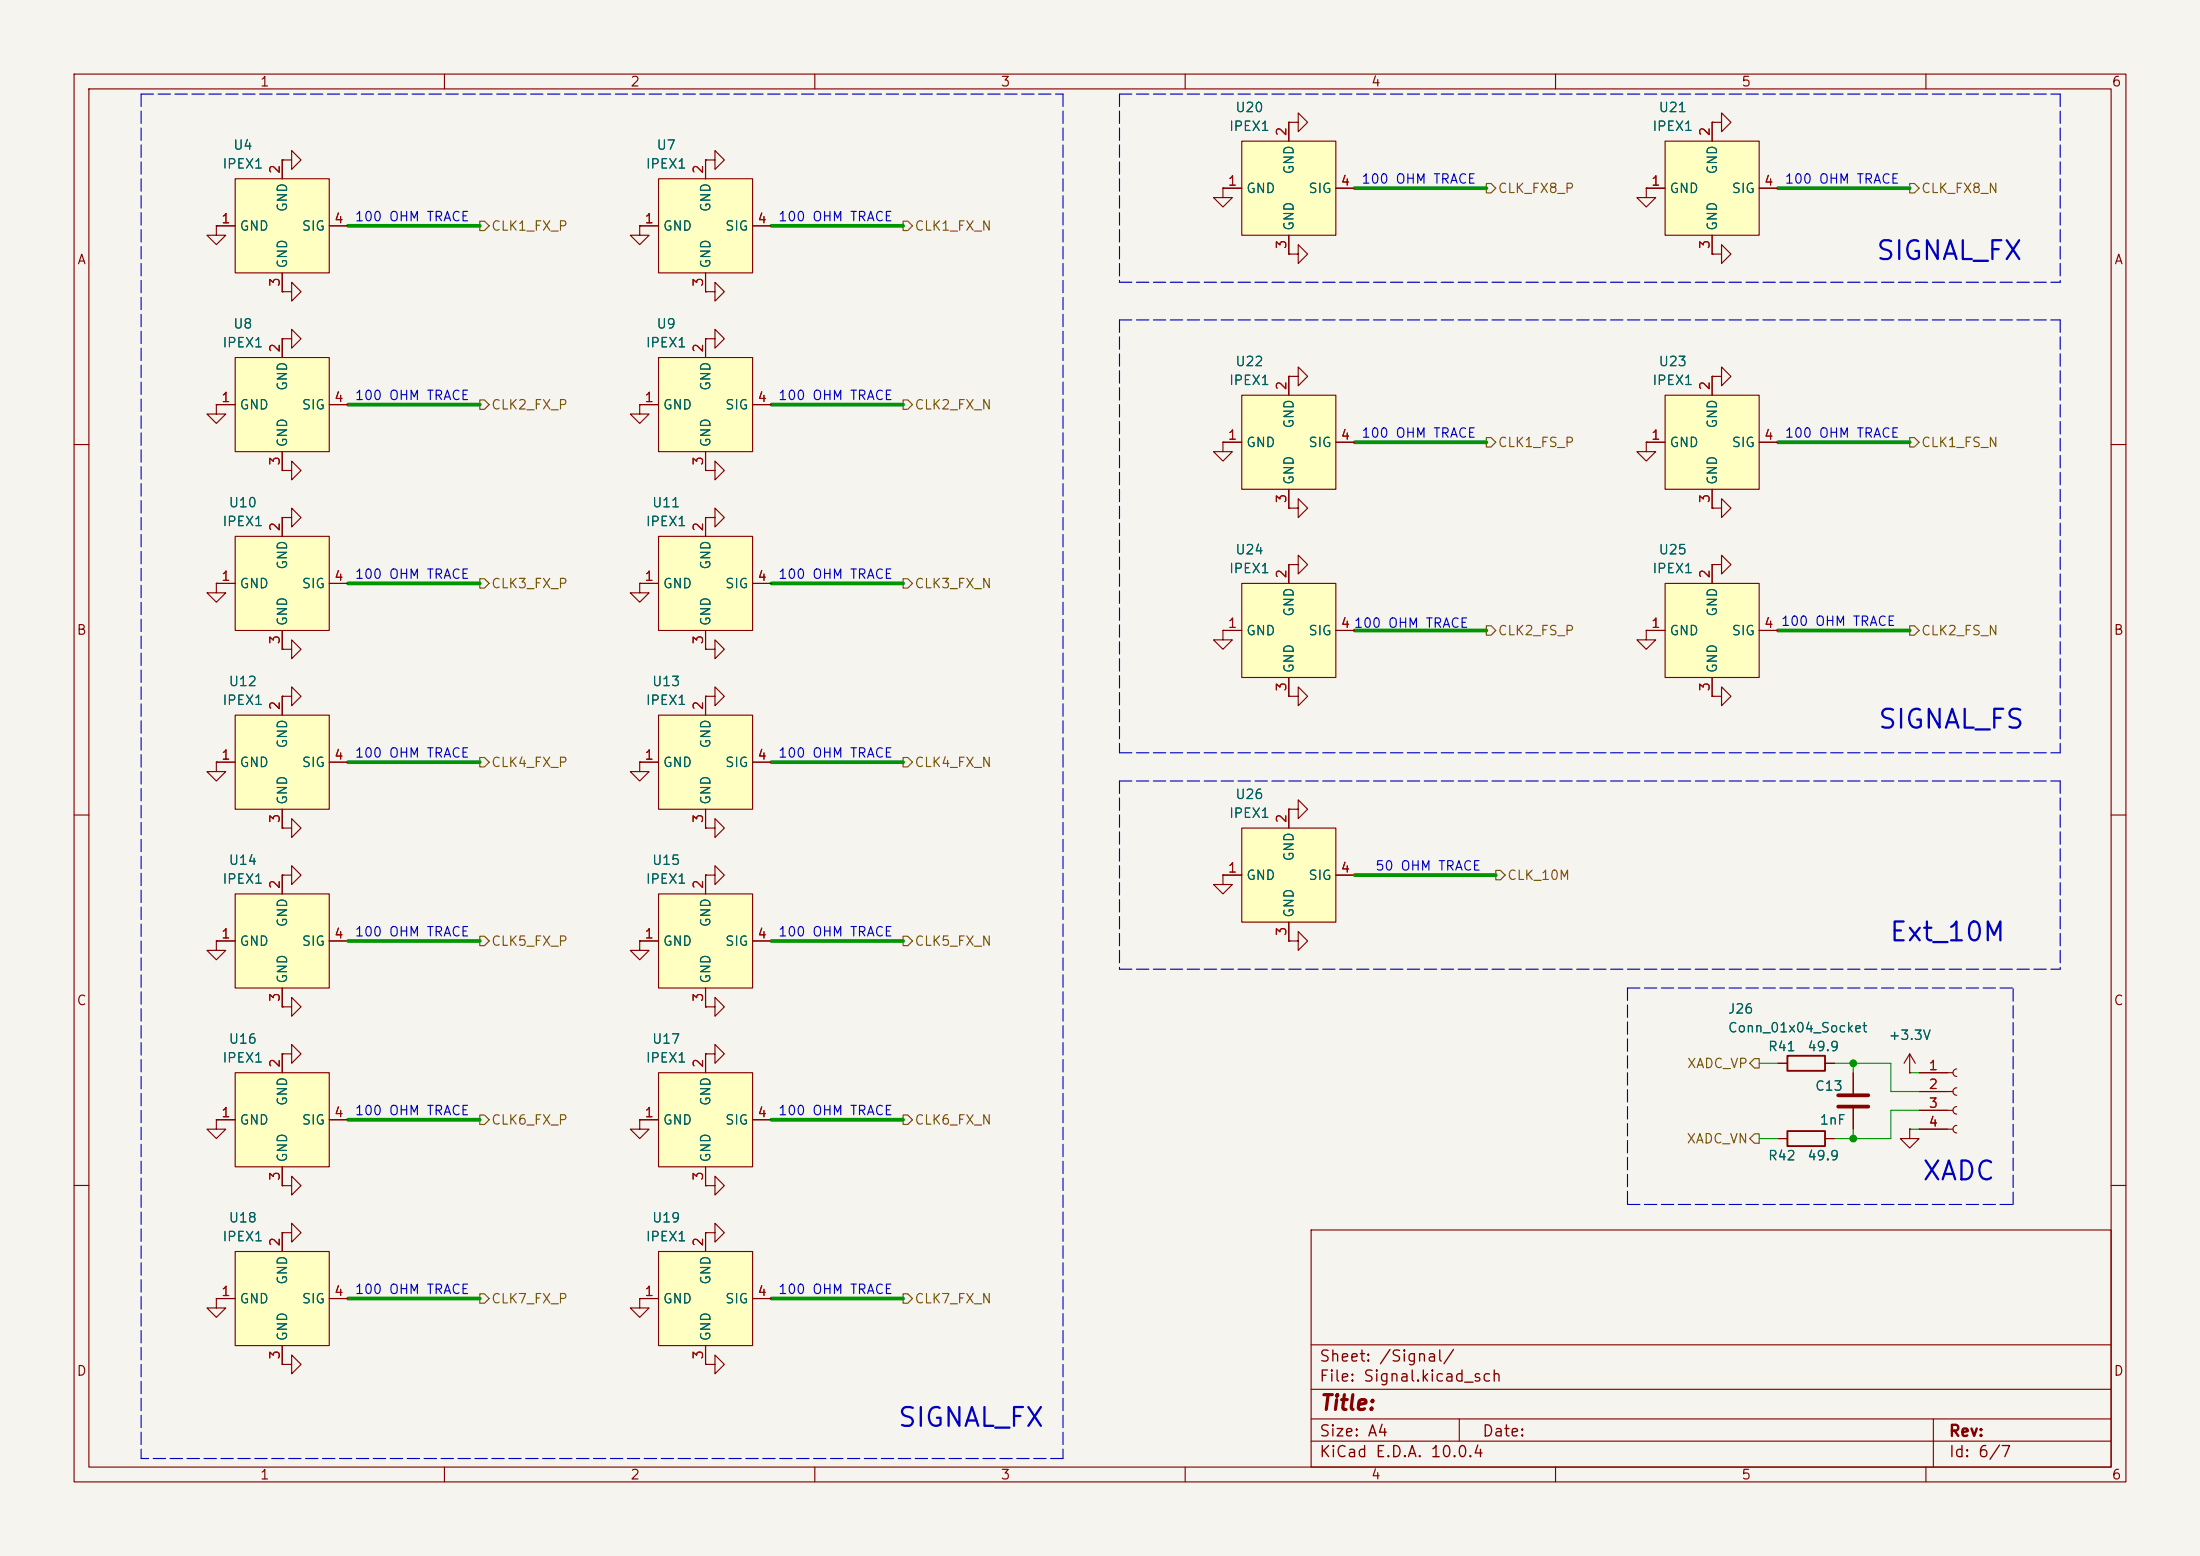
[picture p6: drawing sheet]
<svg xmlns="http://www.w3.org/2000/svg" width="297mm" height="210mm" viewBox="0 0 297 210" stroke-linecap="round" stroke-linejoin="round" font-family="sans-serif">
<path d="M0 0h297v210h-297z" fill="#f5f4ef" stroke="#f5f4ef" stroke-width=".14"/>
<g fill="none" stroke="#840000" stroke-width=".15">
<path d="M10 10h277v190h-277zM12 12h273v186h-273zM60 10v2M110 10v2M160 10v2M210 10v2M260 10v2M86.4 30.5v1.3h1.2l-1.2 1.2-1.3-1.2h1.3M86.4 30.5h.1M95.2 39.4h1.3v-1.3l1.3 1.3-1.3 1.2v-1.2M95.2 39.4h.1M165.1 25.4v1.3h1.3l-1.3 1.2-1.3-1.2h1.3"/>
<path d="M165.1 25.4h.1M174 34.3h1.3v-1.3l1.2 1.3-1.2 1.3v-1.3M174 34.3h.1M86.4 54.6v1.3h1.2l-1.2 1.3-1.3-1.3h1.3M86.4 54.6h.1M95.2 45.7h1.3v-1.2l1.3 1.2-1.3 1.3v-1.3M95.2 45.7h.1M10 60h2M95.2 63.5h1.3v-1.3l1.3 1.3-1.3 1.3v-1.3M95.2 63.5h.1M285 60h2M10 110h2"/>
<path d="M285 110h2M250.2 144.8v2.8M250.2 149.6v2.8M10 160h2M177 166h108v32h-108zM285 160h2M60 198v2M110 198v2M160 198v2M177 194.5h108M177 191.5h108M177 187.5h108"/>
<path d="M177 181.5h108M197 191.5v3M210 198v2M260 198v2M261 191.5v6.5"/>
</g>
<path d="M248.2 147.8h4M248.2 149.4h4" fill="none" stroke="#840000" stroke-width=".51"/>
<path d="M88.9 96.5h12.7v12.7h-12.7z" fill="#ffffc2"/>
<path d="M231.1 34.3h1.3v-1.3l1.3 1.3-1.3 1.3v-1.3M231.1 34.3h.1M222.2 59.7v1.3h1.3l-1.3 1.2-1.2-1.2h1.2M222.2 59.7h.1M88.9 96.5h12.7v12.7h-12.7zM95.2 94v2.5M86.4 102.9h2.5M95.2 109.2v2.6M101.6 102.9h2.5" fill="none" stroke="#840000" stroke-width=".15"/>
<path d="M224.8 53.3h12.7v12.7h-12.7z" fill="#ffffc2"/>
<path d="M222.2 59.7h2.6M224.8 53.3h12.7v12.7h-12.7zM231.1 50.8h1.3v-1.3l1.3 1.3-1.3 1.3v-1.3M231.1 50.8h.1M231.1 50.8v2.5M237.5 59.7h2.5M231.1 68.6h1.3v-1.3l1.3 1.3-1.3 1.3v-1.3M231.1 68.6h.1M231.1 66v2.6M95.2 87.6h1.3v-1.2l1.3 1.2-1.3 1.3v-1.3M95.2 87.6h.1" fill="none" stroke="#840000" stroke-width=".15"/>
<path d="M167.6 78.7h12.7v12.7h-12.7z" fill="#ffffc2"/>
<g fill="none" stroke="#840000" stroke-width=".15">
<path d="M231.1 16.5h1.3v-1.3l1.3 1.3-1.3 1.3v-1.3M231.1 16.5h.1M167.6 78.7h12.7v12.7h-12.7zM174 76.2h1.3v-1.3l1.2 1.3-1.2 1.3v-1.3M174 76.2h.1M174 76.2v2.5M95.2 94h1.3v-1.3l1.3 1.3-1.3 1.3v-1.3M95.2 94h.1M165.1 85.1v1.3h1.3l-1.3 1.2-1.3-1.2h1.3M165.1 85.1h.1M165.1 85.1h2.5M174 94h1.3v-1.3l1.2 1.3-1.2 1.3v-1.3"/>
<path d="M174 94h.1M174 91.4v2.6M180.3 85.1h2.6"/>
</g>
<path d="M224.8 19.1h12.7v12.7h-12.7z" fill="#ffffc2"/>
<path d="M224.8 19.1h12.7v12.7h-12.7zM231.1 16.5v2.6M222.2 25.4v1.3h1.3l-1.3 1.2-1.2-1.2h1.2M222.2 25.4h.1M222.2 25.4h2.6M231.1 31.8v2.5M237.5 25.4h2.5M95.2 69.9h1.3v-1.3l1.3 1.3-1.3 1.2v-1.2M95.2 69.9h.1" fill="none" stroke="#840000" stroke-width=".15"/>
<path d="M88.9 72.4h12.7v12.7h-12.7z" fill="#ffffc2"/>
<path d="M86.4 78.7h2.5M88.9 72.4h12.7v12.7h-12.7zM95.2 69.9v2.5M101.6 78.7h2.5M95.2 85.1v2.5" fill="none" stroke="#840000" stroke-width=".15"/>
<path d="M167.6 19.1h12.7v12.7h-12.7z" fill="#ffffc2"/>
<path d="M167.6 19.1h12.7v12.7h-12.7zM174 16.5h1.3v-1.3l1.2 1.3-1.2 1.3v-1.3M174 16.5h.1M174 16.5v2.6M165.1 25.4h2.5M174 31.8v2.5M180.3 25.4h2.6M165.1 59.7v1.3h1.3l-1.3 1.2-1.3-1.2h1.3M165.1 59.7h.1M86.4 78.7v1.3h1.2l-1.2 1.3-1.3-1.3h1.3M86.4 78.7h.1" fill="none" stroke="#840000" stroke-width=".15"/>
<path d="M167.6 53.3h12.7v12.7h-12.7z" fill="#ffffc2"/>
<path d="M165.1 59.7h2.5M167.6 53.3h12.7v12.7h-12.7zM174 50.8h1.3v-1.3l1.2 1.3-1.2 1.3v-1.3M174 50.8h.1M174 50.8v2.5M180.3 59.7h2.6M174 68.6h1.3v-1.3l1.2 1.3-1.2 1.3v-1.3M174 68.6h.1M174 66v2.6" fill="none" stroke="#840000" stroke-width=".15"/>
<path d="M224.8 78.7h12.7v12.7h-12.7z" fill="#ffffc2"/>
<g fill="none" stroke="#840000" stroke-width=".15">
<path d="M224.8 78.7h12.7v12.7h-12.7zM231.1 76.2h1.3v-1.3l1.3 1.3-1.3 1.3v-1.3M231.1 76.2h.1M231.1 76.2v2.5M222.2 85.1v1.3h1.3l-1.3 1.2-1.2-1.2h1.2M222.2 85.1h.1M222.2 85.1h2.6M231.1 94h1.3v-1.3l1.3 1.3-1.3 1.3v-1.3M231.1 94h.1M231.1 91.4v2.6M237.5 85.1h2.5M86.4 102.9v1.2h1.2l-1.2 1.3-1.3-1.3h1.3"/>
<path d="M86.4 102.9h.1M95.2 111.8h1.3v-1.3l1.3 1.3-1.3 1.2v-1.2M95.2 111.8h.1M257.8 152.4v1.3h1.3l-1.3 1.2-1.3-1.2h1.3M257.8 152.4h.1M257.8 144.8h.1M257.8 142.2l-.8 1.3M257.8 142.2l.8 1.3M257.8 142.2v2.6"/>
</g>
<path d="M31.7 48.3h12.7v12.7h-12.7z" fill="#ffffc2"/>
<path d="M29.2 54.6h2.5M31.7 48.3h12.7v12.7h-12.7zM38.1 45.7v2.6M44.4 54.6h2.6M38.1 63.5h1.3v-1.3l1.2 1.3-1.2 1.3v-1.3M38.1 63.5h.1M38.1 61v2.5M38.1 166.4h1.3v-1.3l1.2 1.3-1.2 1.2v-1.2M38.1 166.4h.1" fill="none" stroke="#840000" stroke-width=".15"/>
<path d="M31.7 168.9h12.7v12.7h-12.7z" fill="#ffffc2"/>
<g fill="none" stroke="#840000" stroke-width=".15">
<path d="M29.2 30.5v1.3h1.3l-1.3 1.2-1.3-1.2h1.3M29.2 30.5h.1M95.2 21.6h1.3v-1.3l1.3 1.3-1.3 1.3v-1.3M95.2 21.6h.1M29.2 54.6v1.3h1.3l-1.3 1.3-1.3-1.3h1.3M29.2 54.6h.1M38.1 142.2h1.3v-1.2l1.2 1.2-1.2 1.3v-1.3M38.1 142.2h.1M240 143.5h1.3M246.4 143.5h1.2M259.1 144.8h4.6M259.1 147.3h4.6"/>
<path d="M259.1 149.9h4.6M259.1 152.4h4.6M264.2 144.3a.51 .51 0 0 0-.5 .5 .51 .51 0 0 0 .5 .5M264.2 146.8a.51 .51 0 0 0-.5 .5 .51 .51 0 0 0 .5 .5M264.2 149.4a.51 .51 0 0 0-.5 .5 .51 .51 0 0 0 .5 .5M264.2 151.9a.51 .51 0 0 0-.5 .5 .51 .51 0 0 0 .5 .5M29.2 175.3h2.5M31.7 168.9h12.7v12.7h-12.7zM38.1 160h1.3v-1.2l1.2 1.2-1.2 1.3v-1.3M38.1 160h.1M38.1 166.4v2.5M44.4 175.3h2.6"/>
<path d="M38.1 181.6v2.6"/>
</g>
<path d="M241.3 142.5h5.1v2h-5.1z" fill="none" stroke="#840000" stroke-width=".25"/>
<path d="M88.9 24.1h12.7v12.7h-12.7z" fill="#ffffc2"/>
<path d="M86.4 30.5h2.5M88.9 24.1h12.7v12.7h-12.7zM95.2 21.6v2.5M95.2 36.8v2.6M101.6 30.5h2.5M38.1 45.7h1.3v-1.2l1.2 1.2-1.2 1.3v-1.3M38.1 45.7h.1M240 153.7h1.3M246.4 153.7h1.2" fill="none" stroke="#840000" stroke-width=".15"/>
<path d="M241.3 152.7h5.1v2h-5.1z" fill="none" stroke="#840000" stroke-width=".25"/>
<path d="M31.7 24.1h12.7v12.7h-12.7z" fill="#ffffc2"/>
<path d="M29.2 30.5h2.5M31.7 24.1h12.7v12.7h-12.7zM38.1 21.6h1.3v-1.3l1.2 1.3-1.2 1.3v-1.3M38.1 21.6h.1M38.1 21.6v2.5M38.1 36.8v2.6M44.4 30.5h2.6" fill="none" stroke="#840000" stroke-width=".15"/>
<path d="M31.7 144.8h12.7v12.7h-12.7z" fill="#ffffc2"/>
<path d="M29.2 151.1h2.5M31.7 144.8h12.7v12.7h-12.7zM38.1 142.2v2.6M38.1 157.5v2.5M44.4 151.1h2.6" fill="none" stroke="#840000" stroke-width=".15"/>
<path d="M31.7 120.7h12.7v12.7h-12.7z" fill="#ffffc2"/>
<path d="M38.1 118.1h1.3v-1.3l1.2 1.3-1.2 1.3v-1.3M38.1 118.1h.1M38.1 118.1v2.6M29.2 127h2.5M31.7 120.7h12.7v12.7h-12.7zM38.1 133.4v2.5M44.4 127h2.6" fill="none" stroke="#840000" stroke-width=".15"/>
<path d="M167.6 111.8h12.7v12.7h-12.7z" fill="#ffffc2"/>
<path d="M165.1 118.1h2.5M167.6 111.8h12.7v12.7h-12.7zM174 109.2v2.6M180.3 118.1h2.6M174 124.5v2.5" fill="none" stroke="#840000" stroke-width=".15"/>
<path d="M88.9 168.9h12.7v12.7h-12.7z" fill="#ffffc2"/>
<g fill="none" stroke="#840000" stroke-width=".15">
<path d="M38.1 39.4h1.3v-1.3l1.2 1.3-1.2 1.2v-1.2M38.1 39.4h.1M95.2 118.1h1.3v-1.3l1.3 1.3-1.3 1.3v-1.3M95.2 118.1h.1M165.1 118.1v1.3h1.3l-1.3 1.3-1.3-1.3h1.3M165.1 118.1h.1M174 109.2h1.3v-1.2l1.2 1.2-1.2 1.3v-1.3M174 109.2h.1M86.4 127v1.3h1.2l-1.2 1.2-1.3-1.2h1.3M86.4 127h.1M86.4 175.3v1.2h1.2l-1.2 1.3-1.3-1.3h1.3M86.4 175.3h.1"/>
<path d="M86.4 175.3h2.5M88.9 168.9h12.7v12.7h-12.7zM95.2 166.4h1.3v-1.3l1.3 1.3-1.3 1.2v-1.2M95.2 166.4h.1M95.2 166.4v2.5M101.6 175.3h2.5M95.2 184.2h1.3v-1.3l1.3 1.3-1.3 1.2v-1.2M95.2 184.2h.1M95.2 181.6v2.6"/>
</g>
<path d="M88.9 120.7h12.7v12.7h-12.7z" fill="#ffffc2"/>
<path d="M95.2 118.1v2.6M86.4 127h2.5M88.9 120.7h12.7v12.7h-12.7zM95.2 133.4v2.5M101.6 127h2.5M86.4 151.1v1.3h1.2l-1.2 1.3-1.3-1.3h1.3M86.4 151.1h.1M95.2 160h1.3v-1.2l1.3 1.2-1.3 1.3v-1.3M95.2 160h.1" fill="none" stroke="#840000" stroke-width=".15"/>
<path d="M88.9 144.8h12.7v12.7h-12.7z" fill="#ffffc2"/>
<g fill="none" stroke="#840000" stroke-width=".15">
<path d="M29.2 127v1.3h1.3l-1.3 1.2-1.3-1.2h1.3M29.2 127h.1M38.1 135.9h1.3v-1.3l1.2 1.3-1.2 1.3v-1.3M38.1 135.9h.1M95.2 135.9h1.3v-1.3l1.3 1.3-1.3 1.3v-1.3M95.2 135.9h.1M29.2 151.1v1.3h1.3l-1.3 1.3-1.3-1.3h1.3M29.2 151.1h.1M86.4 151.1h2.5M88.9 144.8h12.7v12.7h-12.7zM95.2 142.2h1.3v-1.2l1.3 1.2-1.3 1.3v-1.3M95.2 142.2h.1"/>
<path d="M95.2 142.2v2.6M95.2 157.5v2.5M101.6 151.1h2.5M29.2 175.3v1.2h1.3l-1.3 1.3-1.3-1.3h1.3M29.2 175.3h.1M38.1 184.2h1.3v-1.3l1.2 1.3-1.2 1.2v-1.2M38.1 184.2h.1"/>
</g>
<path d="M31.7 96.5h12.7v12.7h-12.7z" fill="#ffffc2"/>
<path d="M31.7 96.5h12.7v12.7h-12.7zM38.1 94v2.5M29.2 102.9h2.5M38.1 109.2v2.6M44.4 102.9h2.6" fill="none" stroke="#840000" stroke-width=".15"/>
<path d="M31.7 72.4h12.7v12.7h-12.7z" fill="#ffffc2"/>
<g fill="none" stroke="#840000" stroke-width=".15">
<path d="M29.2 78.7v1.3h1.3l-1.3 1.3-1.3-1.3h1.3M29.2 78.7h.1M29.2 78.7h2.5M31.7 72.4h12.7v12.7h-12.7zM38.1 69.9h1.3v-1.3l1.2 1.3-1.2 1.2v-1.2M38.1 69.9h.1M38.1 69.9v2.5M44.4 78.7h2.6M38.1 94h1.3v-1.3l1.2 1.3-1.2 1.3v-1.3M38.1 94h.1M38.1 87.6h1.3v-1.2l1.2 1.2-1.2 1.3v-1.3M38.1 87.6h.1"/>
<path d="M38.1 85.1v2.5M29.2 102.9v1.2h1.3l-1.3 1.3-1.3-1.3h1.3M29.2 102.9h.1M38.1 111.8h1.3v-1.3l1.2 1.3-1.2 1.2v-1.2M38.1 111.8h.1M174 127h1.3v-1.3l1.2 1.3-1.2 1.3v-1.3M174 127h.1"/>
</g>
<path d="M88.9 48.3h12.7v12.7h-12.7z" fill="#ffffc2"/>
<g fill="none" stroke="#840000" stroke-width=".15">
<path d="M174 16.5h.1M174 16.5v2.6M231.1 16.5h.1M231.1 16.5v2.6M29.2 30.5h.1M29.2 30.5h2.5M38.1 21.6h.1M38.1 39.4h.1M38.1 21.6v2.5M38.1 36.8v2.6M44.4 30.5h2.6M86.4 30.5h.1"/>
<path d="M86.4 30.5h2.5M95.2 21.6h.1M95.2 39.4h.1M95.2 21.6v2.5M95.2 36.8v2.6M101.6 30.5h2.5M165.1 25.4h.1M165.1 25.4h2.5M174 34.3h.1M174 31.8v2.5M180.3 25.4h2.6M222.2 25.4h.1"/>
<path d="M222.2 25.4h2.6M231.1 34.3h.1M231.1 31.8v2.5M237.5 25.4h2.5M29.2 54.6h.1M29.2 54.6h2.5M38.1 45.7h.1M38.1 45.7v2.6M44.4 54.6h2.6M86.4 54.6h.1M86.4 54.6h2.5M88.9 48.3h12.7v12.7h-12.7z"/>
<path d="M95.2 45.7h.1M95.2 45.7v2.6M101.6 54.6h2.5M165.1 59.7h.1M165.1 59.7h2.5M174 50.8h.1M174 50.8v2.5M180.3 59.7h2.6M222.2 59.7h.1M222.2 59.7h2.6M231.1 50.8h.1M231.1 50.8v2.5"/>
<path d="M237.5 59.7h2.5M29.2 78.7h.1M29.2 78.7h2.5M38.1 69.9h.1M38.1 63.5h.1M38.1 61v2.5M38.1 69.9v2.5M44.4 78.7h2.6M86.4 78.7h.1M86.4 78.7h2.5M95.2 63.5h.1M95.2 69.9h.1"/>
<path d="M95.2 61v2.5M95.2 69.9v2.5M101.6 78.7h2.5M174 76.2h.1M174 68.6h.1M174 66v2.6M174 76.2v2.5M231.1 68.6h.1M231.1 76.2h.1M231.1 66v2.6M231.1 76.2v2.5M38.1 94h.1"/>
<path d="M38.1 87.6h.1M38.1 85.1v2.5M38.1 94v2.5M95.2 87.6h.1M95.2 94h.1M95.2 85.1v2.5M95.2 94v2.5M165.1 85.1h.1M165.1 85.1h2.5M174 94h.1M174 91.4v2.6M180.3 85.1h2.6"/>
<path d="M222.2 85.1h.1M222.2 85.1h2.6M231.1 94h.1M231.1 91.4v2.6M237.5 85.1h2.5M29.2 102.9h.1M29.2 102.9h2.5M38.1 118.1h.1M38.1 111.8h.1M38.1 109.2v2.6M38.1 118.1v2.6M44.4 102.9h2.6"/>
<path d="M86.4 102.9h.1M86.4 102.9h2.5M95.2 118.1h.1M95.2 111.8h.1M95.2 109.2v2.6M95.2 118.1v2.6M101.6 102.9h2.5M165.1 118.1h.1M165.1 118.1h2.5M174 109.2h.1M174 109.2v2.6M180.3 118.1h2.6"/>
<path d="M29.2 127h.1M29.2 127h2.5M38.1 135.9h.1M38.1 133.4v2.5M44.4 127h2.6M86.4 127h.1M86.4 127h2.5M95.2 135.9h.1M95.2 133.4v2.5M101.6 127h2.5M174 127h.1M174 124.5v2.5"/>
<path d="M29.2 151.1h.1M29.2 151.1h2.5M38.1 142.2h.1M38.1 142.2v2.6M38.1 157.5v2.5M44.4 151.1h2.6M86.4 151.1h.1M86.4 151.1h2.5M95.2 142.2h.1M95.2 142.2v2.6M95.2 157.5v2.5M101.6 151.1h2.5"/>
<path d="M240 153.7h1.3M240 143.5h1.3M246.4 153.7h1.2M246.4 143.5h1.2M250.2 144.8v2.8M250.2 149.6v2.8M257.8 144.8h.1M257.8 152.4h.1M259.1 144.8h3.8M259.1 147.3h3.8M259.1 149.9h3.8M259.1 152.4h3.8"/>
<path d="M29.2 175.3h.1M29.2 175.3h2.5M38.1 166.4h.1M38.1 160h.1M38.1 166.4v2.5M44.4 175.3h2.6M86.4 175.3h.1M86.4 175.3h2.5M95.2 166.4h.1M95.2 160h.1M95.2 166.4v2.5M101.6 175.3h2.5"/>
<path d="M38.1 184.2h.1M38.1 181.6v2.6M95.2 184.2h.1M95.2 181.6v2.6"/>
</g>
<g fill="none" stroke="#725600" stroke-width=".15">
<path d="M64.8 29.8h.6l.6 .7-.6 .6h-.6zM121.9 29.8h.7l.6 .7-.6 .6h-.7zM200.7 24.8h.6l.6 .6-.6 .6h-.6zM257.8 24.8h.6l.7 .6-.7 .6h-.6zM64.8 54h.6l.6 .6-.6 .6h-.6zM121.9 54h.7l.6 .6-.6 .6h-.7zM200.7 59.1h.6l.6 .6-.6 .6h-.6zM257.8 59.1h.6l.7 .6-.7 .6h-.6zM64.8 78.1h.6l.6 .6-.6 .7h-.6zM121.9 78.1h.7l.6 .6-.6 .7h-.7zM200.7 84.5h.6l.6 .6-.6 .6h-.6zM257.8 84.5h.6l.7 .6-.7 .6h-.6z"/>
<path d="M64.8 102.2h.6l.6 .7-.6 .6h-.6zM121.9 102.2h.7l.6 .7-.6 .6h-.7zM201.9 117.5h.7l.6 .6-.6 .6h-.7zM64.8 126.4h.6l.6 .6-.6 .6h-.6zM121.9 126.4h.7l.6 .6-.6 .6h-.7zM64.8 150.5h.6l.6 .6-.6 .7h-.6zM121.9 150.5h.7l.6 .6-.6 .7h-.7zM236.9 142.9h.6v1.2h-.6l-.7-.6zM236.9 153h.6v1.3h-.6l-.7-.6zM64.8 174.6h.6l.6 .7-.6 .6h-.6zM121.9 174.6h.7l.6 .7-.6 .6h-.7z"/>
</g>
<g fill="none" stroke="#0000c2" stroke-width=".15" stroke-dasharray="1.7 .6">
<path d="M19 12.7h124.5M19 12.7v184.2M143.5 12.7v184.2M151.1 12.7h127M151.1 12.7v25.4M278.1 12.7v25.4M151.1 38.1h127M151.1 43.2v58.4M151.1 43.2h127M278.1 43.2v58.4M151.1 105.4h127M151.1 101.6h127"/>
<path d="M151.1 105.4v25.4M278.1 105.4v25.4M151.1 130.8h127M219.7 133.4v29.2M219.7 133.4h52.1M219.7 162.6h52.1M271.8 162.6v-29.2M143.5 196.9h-124.5"/>
</g>
<g fill="none" stroke="#009600" stroke-width=".51">
<path d="M47 30.5h17.8M104.1 30.5h17.8M182.9 25.4h17.8M240 25.4h17.8M47 54.6h17.8M104.1 54.6h17.8M182.9 59.7h17.8M240 59.7h17.8M47 78.7h17.8M104.1 78.7h17.8M182.9 85.1h17.8M240 85.1h17.8"/>
<path d="M47 102.9h17.8M104.1 102.9h17.8M182.9 118.1h19M47 127h17.8M104.1 127h17.8M47 151.1h17.8M104.1 151.1h17.8M47 175.3h17.8M104.1 175.3h17.8"/>
</g>
<path d="M237.5 153.7h2.5M237.5 143.5h2.5M247.6 143.5h7.7v3.8h3.8M250.2 143.5v1.3M250.2 152.4v1.3M257.8 144.8h1.3M257.8 152.4h1.3M259.1 149.9h-3.8v3.8h-7.7" fill="none" stroke="#009600" stroke-width=".15"/>
<g fill="#009600" stroke="#009600" stroke-width=".14">
<circle cx="250.2" cy="153.7" r=".46"/>
<circle cx="250.2" cy="143.5" r=".46"/>
</g>
<g font-size="2.5" fill="#0000c2">
<text x="253.1" y="35.7">SIGNAL_FX</text>
<text x="253.4" y="99">SIGNAL_FS</text>
<text x="254.9" y="127.7">Ext_10M</text>
<text x="259.3" y="159.9">XADC</text>
<text x="121" y="193.2">SIGNAL_FX</text>
</g>
<text font-size="2" fill="#840000" x="178" y="190.8">Title:</text>
<g font-size="1.5" fill="#840000">
<text x="178" y="184.2">Sheet: /Signal/</text>
<text x="178" y="186.9">File: Signal.kicad_sch</text>
<text x="178" y="197.1">KiCad E.D.A. 10.0.4</text>
<text x="178" y="194.3">Size: A4</text>
<text x="200" y="194.3">Date:</text>
<text x="263" y="194.3">Rev:</text>
<text x="263" y="197.1">Id: 6/7</text>
</g>
<g font-size="1.3" fill="#840000">
<text x="35" y="12">1</text>
<text x="85" y="12">2</text>
<text x="135" y="12">3</text>
<text x="185" y="12">4</text>
<text x="235" y="12">5</text>
<text x="285" y="12">6</text>
<text x="10.3" y="36">A</text>
<text x="285.3" y="36">A</text>
<text x="10.3" y="86">B</text>
<text x="285.3" y="86">B</text>
<text x="10.3" y="136">C</text>
<text x="285.3" y="136">C</text>
<text x="10.3" y="186">D</text>
<text x="285.3" y="186">D</text>
<text x="35" y="200">1</text>
<text x="85" y="200">2</text>
<text x="135" y="200">3</text>
<text x="185" y="200">4</text>
<text x="235" y="200">5</text>
<text x="285" y="200">6</text>
</g>
<g font-size="1.3" fill="#006464">
<text x="165.8" y="18">IPEX1</text>
<text x="166.7" y="15.4">U20</text>
<text x="223" y="18">IPEX1</text>
<text x="223.8" y="15.4">U21</text>
<text x="29.9" y="23.1">IPEX1</text>
<text x="31.4" y="20.5">U4</text>
<text x="87.1" y="23.1">IPEX1</text>
<text x="88.5" y="20.5">U7</text>
<text x="175" y="23.6" transform="rotate(-90 175 23.6)">GND</text>
<text x="232.1" y="23.6" transform="rotate(-90 232.1 23.6)">GND</text>
<text x="39.1" y="28.7" transform="rotate(-90 39.1 28.7)">GND</text>
<text x="96.2" y="28.7" transform="rotate(-90 96.2 28.7)">GND</text>
<text x="168.1" y="26.4">GND</text>
<text x="176.5" y="26.4">SIG</text>
<text x="225.3" y="26.4">GND</text>
<text x="233.7" y="26.4">SIG</text>
<text x="32.3" y="31.5">GND</text>
<text x="40.7" y="31.5">SIG</text>
<text x="89.4" y="31.5">GND</text>
<text x="97.8" y="31.5">SIG</text>
<text x="175" y="31.2" transform="rotate(-90 175 31.2)">GND</text>
<text x="232.1" y="31.2" transform="rotate(-90 232.1 31.2)">GND</text>
<text x="39.1" y="36.3" transform="rotate(-90 39.1 36.3)">GND</text>
<text x="96.2" y="36.3" transform="rotate(-90 96.2 36.3)">GND</text>
<text x="29.9" y="47.2">IPEX1</text>
<text x="31.4" y="44.7">U8</text>
<text x="87.1" y="47.2">IPEX1</text>
<text x="88.5" y="44.7">U9</text>
<text x="39.1" y="52.8" transform="rotate(-90 39.1 52.8)">GND</text>
<text x="96.2" y="52.8" transform="rotate(-90 96.2 52.8)">GND</text>
<text x="165.8" y="52.3">IPEX1</text>
<text x="166.7" y="49.7">U22</text>
<text x="223" y="52.3">IPEX1</text>
<text x="223.8" y="49.7">U23</text>
<text x="32.3" y="55.6">GND</text>
<text x="40.7" y="55.6">SIG</text>
<text x="89.4" y="55.6">GND</text>
<text x="97.8" y="55.6">SIG</text>
<text x="175" y="57.9" transform="rotate(-90 175 57.9)">GND</text>
<text x="232.1" y="57.9" transform="rotate(-90 232.1 57.9)">GND</text>
<text x="39.1" y="60.5" transform="rotate(-90 39.1 60.5)">GND</text>
<text x="96.2" y="60.5" transform="rotate(-90 96.2 60.5)">GND</text>
<text x="168.1" y="60.7">GND</text>
<text x="175" y="65.5" transform="rotate(-90 175 65.5)">GND</text>
<text x="176.5" y="60.7">SIG</text>
<text x="225.3" y="60.7">GND</text>
<text x="232.1" y="65.5" transform="rotate(-90 232.1 65.5)">GND</text>
<text x="233.7" y="60.7">SIG</text>
<text x="29.9" y="71.3">IPEX1</text>
<text x="30.8" y="68.8">U10</text>
<text x="87.1" y="71.3">IPEX1</text>
<text x="87.9" y="68.8">U11</text>
<text x="39.1" y="77" transform="rotate(-90 39.1 77)">GND</text>
<text x="96.2" y="77" transform="rotate(-90 96.2 77)">GND</text>
<text x="165.8" y="77.7">IPEX1</text>
<text x="166.7" y="75.1">U24</text>
<text x="223" y="77.7">IPEX1</text>
<text x="223.8" y="75.1">U25</text>
<text x="32.3" y="79.7">GND</text>
<text x="40.7" y="79.7">SIG</text>
<text x="89.4" y="79.7">GND</text>
<text x="97.8" y="79.7">SIG</text>
<text x="175" y="83.3" transform="rotate(-90 175 83.3)">GND</text>
<text x="232.1" y="83.3" transform="rotate(-90 232.1 83.3)">GND</text>
<text x="39.1" y="84.6" transform="rotate(-90 39.1 84.6)">GND</text>
<text x="96.2" y="84.6" transform="rotate(-90 96.2 84.6)">GND</text>
<text x="168.1" y="86.1">GND</text>
<text x="176.5" y="86.1">SIG</text>
<text x="225.3" y="86.1">GND</text>
<text x="233.7" y="86.1">SIG</text>
<text x="29.9" y="95.5">IPEX1</text>
<text x="30.8" y="92.9">U12</text>
<text x="87.1" y="95.5">IPEX1</text>
<text x="87.9" y="92.9">U13</text>
<text x="175" y="90.9" transform="rotate(-90 175 90.9)">GND</text>
<text x="232.1" y="90.9" transform="rotate(-90 232.1 90.9)">GND</text>
<text x="39.1" y="101.1" transform="rotate(-90 39.1 101.1)">GND</text>
<text x="96.2" y="101.1" transform="rotate(-90 96.2 101.1)">GND</text>
<text x="32.3" y="103.8">GND</text>
<text x="40.7" y="103.8">SIG</text>
<text x="89.4" y="103.8">GND</text>
<text x="97.8" y="103.8">SIG</text>
<text x="39.1" y="108.7" transform="rotate(-90 39.1 108.7)">GND</text>
<text x="96.2" y="108.7" transform="rotate(-90 96.2 108.7)">GND</text>
<text x="165.8" y="110.7">IPEX1</text>
<text x="166.7" y="108.2">U26</text>
<text x="29.9" y="119.6">IPEX1</text>
<text x="30.8" y="117">U14</text>
<text x="87.1" y="119.6">IPEX1</text>
<text x="87.9" y="117">U15</text>
<text x="168.1" y="119.1">GND</text>
<text x="175" y="116.3" transform="rotate(-90 175 116.3)">GND</text>
<text x="176.5" y="119.1">SIG</text>
<text x="39.1" y="125.2" transform="rotate(-90 39.1 125.2)">GND</text>
<text x="96.2" y="125.2" transform="rotate(-90 96.2 125.2)">GND</text>
<text x="175" y="124" transform="rotate(-90 175 124)">GND</text>
<text x="32.3" y="128">GND</text>
<text x="40.7" y="128">SIG</text>
<text x="89.4" y="128">GND</text>
<text x="97.8" y="128">SIG</text>
<text x="39.1" y="132.8" transform="rotate(-90 39.1 132.8)">GND</text>
<text x="96.2" y="132.8" transform="rotate(-90 96.2 132.8)">GND</text>
<text x="233.2" y="137.1">J26</text>
<text x="29.9" y="143.7">IPEX1</text>
<text x="30.8" y="141.2">U16</text>
<text x="87.1" y="143.7">IPEX1</text>
<text x="87.9" y="141.2">U17</text>
<text x="233.2" y="139.7">Conn_01x04_Socket</text>
<text x="238.6" y="142.2">R41</text>
<text x="243.9" y="142.2">49.9</text>
<text x="254.9" y="140.7">+3.3V</text>
<text x="39.1" y="149.4" transform="rotate(-90 39.1 149.4)">GND</text>
<text x="96.2" y="149.4" transform="rotate(-90 96.2 149.4)">GND</text>
<text x="244.9" y="147.5">C13</text>
<text x="32.3" y="152.1">GND</text>
<text x="40.7" y="152.1">SIG</text>
<text x="89.4" y="152.1">GND</text>
<text x="97.8" y="152.1">SIG</text>
<text x="245.6" y="152.1">1nF</text>
<text x="39.1" y="157" transform="rotate(-90 39.1 157)">GND</text>
<text x="96.2" y="157" transform="rotate(-90 96.2 157)">GND</text>
<text x="238.6" y="156.9">R42</text>
<text x="243.9" y="156.9">49.9</text>
<text x="29.9" y="167.8">IPEX1</text>
<text x="30.8" y="165.3">U18</text>
<text x="87.1" y="167.8">IPEX1</text>
<text x="87.9" y="165.3">U19</text>
<text x="39.1" y="173.5" transform="rotate(-90 39.1 173.5)">GND</text>
<text x="96.2" y="173.5" transform="rotate(-90 96.2 173.5)">GND</text>
<text x="32.3" y="176.2">GND</text>
<text x="40.7" y="176.2">SIG</text>
<text x="89.4" y="176.2">GND</text>
<text x="97.8" y="176.2">SIG</text>
<text x="39.1" y="181.1" transform="rotate(-90 39.1 181.1)">GND</text>
<text x="96.2" y="181.1" transform="rotate(-90 96.2 181.1)">GND</text>
</g>
<g font-size="1.3" fill="#a90000">
<text x="38.1" y="23.6" transform="rotate(-90 38.1 23.6)">2</text>
<text x="95.2" y="23.6" transform="rotate(-90 95.2 23.6)">2</text>
<text x="174" y="18.5" transform="rotate(-90 174 18.5)">2</text>
<text x="231.1" y="18.5" transform="rotate(-90 231.1 18.5)">2</text>
<text x="165.7" y="25.4">1</text>
<text x="180.9" y="25.4">4</text>
<text x="222.8" y="25.4">1</text>
<text x="238.1" y="25.4">4</text>
<text x="29.8" y="30.5">1</text>
<text x="45" y="30.5">4</text>
<text x="86.9" y="30.5">1</text>
<text x="102.2" y="30.5">4</text>
<text x="174" y="33.7" transform="rotate(-90 174 33.7)">3</text>
<text x="231.1" y="33.7" transform="rotate(-90 231.1 33.7)">3</text>
<text x="38.1" y="38.8" transform="rotate(-90 38.1 38.8)">3</text>
<text x="95.2" y="38.8" transform="rotate(-90 95.2 38.8)">3</text>
<text x="38.1" y="47.7" transform="rotate(-90 38.1 47.7)">2</text>
<text x="95.2" y="47.7" transform="rotate(-90 95.2 47.7)">2</text>
<text x="174" y="52.8" transform="rotate(-90 174 52.8)">2</text>
<text x="231.1" y="52.8" transform="rotate(-90 231.1 52.8)">2</text>
<text x="29.8" y="54.6">1</text>
<text x="45" y="54.6">4</text>
<text x="86.9" y="54.6">1</text>
<text x="102.2" y="54.6">4</text>
<text x="165.7" y="59.7">1</text>
<text x="180.9" y="59.7">4</text>
<text x="222.8" y="59.7">1</text>
<text x="238.1" y="59.7">4</text>
<text x="38.1" y="62.9" transform="rotate(-90 38.1 62.9)">3</text>
<text x="95.2" y="62.9" transform="rotate(-90 95.2 62.9)">3</text>
<text x="38.1" y="71.8" transform="rotate(-90 38.1 71.8)">2</text>
<text x="95.2" y="71.8" transform="rotate(-90 95.2 71.8)">2</text>
<text x="174" y="68" transform="rotate(-90 174 68)">3</text>
<text x="231.1" y="68" transform="rotate(-90 231.1 68)">3</text>
<text x="29.8" y="78.7">1</text>
<text x="45" y="78.7">4</text>
<text x="86.9" y="78.7">1</text>
<text x="102.2" y="78.7">4</text>
<text x="174" y="78.2" transform="rotate(-90 174 78.2)">2</text>
<text x="231.1" y="78.2" transform="rotate(-90 231.1 78.2)">2</text>
<text x="38.1" y="87.1" transform="rotate(-90 38.1 87.1)">3</text>
<text x="95.2" y="87.1" transform="rotate(-90 95.2 87.1)">3</text>
<text x="165.7" y="85.1">1</text>
<text x="180.9" y="85.1">4</text>
<text x="222.8" y="85.1">1</text>
<text x="238.1" y="85.1">4</text>
<text x="38.1" y="96" transform="rotate(-90 38.1 96)">2</text>
<text x="95.2" y="96" transform="rotate(-90 95.2 96)">2</text>
<text x="174" y="93.4" transform="rotate(-90 174 93.4)">3</text>
<text x="231.1" y="93.4" transform="rotate(-90 231.1 93.4)">3</text>
<text x="29.8" y="102.8">1</text>
<text x="45" y="102.8">4</text>
<text x="86.9" y="102.8">1</text>
<text x="102.2" y="102.8">4</text>
<text x="38.1" y="111.2" transform="rotate(-90 38.1 111.2)">3</text>
<text x="95.2" y="111.2" transform="rotate(-90 95.2 111.2)">3</text>
<text x="174" y="111.2" transform="rotate(-90 174 111.2)">2</text>
<text x="165.7" y="118.1">1</text>
<text x="180.9" y="118.1">4</text>
<text x="38.1" y="120.1" transform="rotate(-90 38.1 120.1)">2</text>
<text x="95.2" y="120.1" transform="rotate(-90 95.2 120.1)">2</text>
<text x="29.8" y="127">1</text>
<text x="45" y="127">4</text>
<text x="86.9" y="127">1</text>
<text x="102.2" y="127">4</text>
<text x="174" y="126.4" transform="rotate(-90 174 126.4)">3</text>
<text x="38.1" y="135.3" transform="rotate(-90 38.1 135.3)">3</text>
<text x="95.2" y="135.3" transform="rotate(-90 95.2 135.3)">3</text>
<text x="38.1" y="144.2" transform="rotate(-90 38.1 144.2)">2</text>
<text x="95.2" y="144.2" transform="rotate(-90 95.2 144.2)">2</text>
<text x="260.3" y="144.8">1</text>
<text x="260.3" y="147.3">2</text>
<text x="260.3" y="149.8">3</text>
<text x="29.8" y="151.1">1</text>
<text x="45" y="151.1">4</text>
<text x="86.9" y="151.1">1</text>
<text x="102.2" y="151.1">4</text>
<text x="260.3" y="152.4">4</text>
<text x="38.1" y="159.5" transform="rotate(-90 38.1 159.5)">3</text>
<text x="95.2" y="159.5" transform="rotate(-90 95.2 159.5)">3</text>
<text x="38.1" y="168.3" transform="rotate(-90 38.1 168.3)">2</text>
<text x="95.2" y="168.3" transform="rotate(-90 95.2 168.3)">2</text>
<text x="29.8" y="175.2">1</text>
<text x="45" y="175.2">4</text>
<text x="86.9" y="175.2">1</text>
<text x="102.2" y="175.2">4</text>
<text x="38.1" y="183.6" transform="rotate(-90 38.1 183.6)">3</text>
<text x="95.2" y="183.6" transform="rotate(-90 95.2 183.6)">3</text>
</g>
<g font-size="1.3" fill="#0000c2">
<text x="183.7" y="25.1">100 OHM TRACE</text>
<text x="240.9" y="25.1">100 OHM TRACE</text>
<text x="47.8" y="30.2">100 OHM TRACE</text>
<text x="105" y="30.2">100 OHM TRACE</text>
<text x="47.8" y="54.3">100 OHM TRACE</text>
<text x="105" y="54.3">100 OHM TRACE</text>
<text x="183.7" y="59.4">100 OHM TRACE</text>
<text x="240.9" y="59.4">100 OHM TRACE</text>
<text x="47.8" y="78.4">100 OHM TRACE</text>
<text x="105" y="78.4">100 OHM TRACE</text>
<text x="182.7" y="85">100 OHM TRACE</text>
<text x="240.3" y="84.8">100 OHM TRACE</text>
<text x="47.8" y="102.6">100 OHM TRACE</text>
<text x="105" y="102.6">100 OHM TRACE</text>
<text x="185.6" y="117.8">50 OHM TRACE</text>
<text x="47.8" y="126.7">100 OHM TRACE</text>
<text x="105" y="126.7">100 OHM TRACE</text>
<text x="47.8" y="150.8">100 OHM TRACE</text>
<text x="105" y="150.8">100 OHM TRACE</text>
<text x="47.8" y="175">100 OHM TRACE</text>
<text x="105" y="175">100 OHM TRACE</text>
</g>
<g font-size="1.3" fill="#725600">
<text x="202.1" y="26.4">CLK_FX8_P</text>
<text x="259.3" y="26.4">CLK_FX8_N</text>
<text x="66.2" y="31.5">CLK1_FX_P</text>
<text x="123.4" y="31.5">CLK1_FX_N</text>
<text x="66.2" y="55.6">CLK2_FX_P</text>
<text x="123.4" y="55.6">CLK2_FX_N</text>
<text x="202.1" y="60.7">CLK1_FS_P</text>
<text x="259.3" y="60.7">CLK1_FS_N</text>
<text x="66.2" y="79.7">CLK3_FX_P</text>
<text x="123.4" y="79.7">CLK3_FX_N</text>
<text x="202.1" y="86.1">CLK2_FS_P</text>
<text x="259.3" y="86.1">CLK2_FS_N</text>
<text x="66.2" y="103.8">CLK4_FX_P</text>
<text x="123.4" y="103.8">CLK4_FX_N</text>
<text x="203.4" y="119.1">CLK_10M</text>
<text x="66.2" y="128">CLK5_FX_P</text>
<text x="123.4" y="128">CLK5_FX_N</text>
<text x="227.7" y="144.5">XADC_VP</text>
<text x="66.2" y="152.1">CLK6_FX_P</text>
<text x="123.4" y="152.1">CLK6_FX_N</text>
<text x="227.6" y="154.6">XADC_VN</text>
<text x="66.2" y="176.2">CLK7_FX_P</text>
<text x="123.4" y="176.2">CLK7_FX_N</text>
</g>
</svg>
